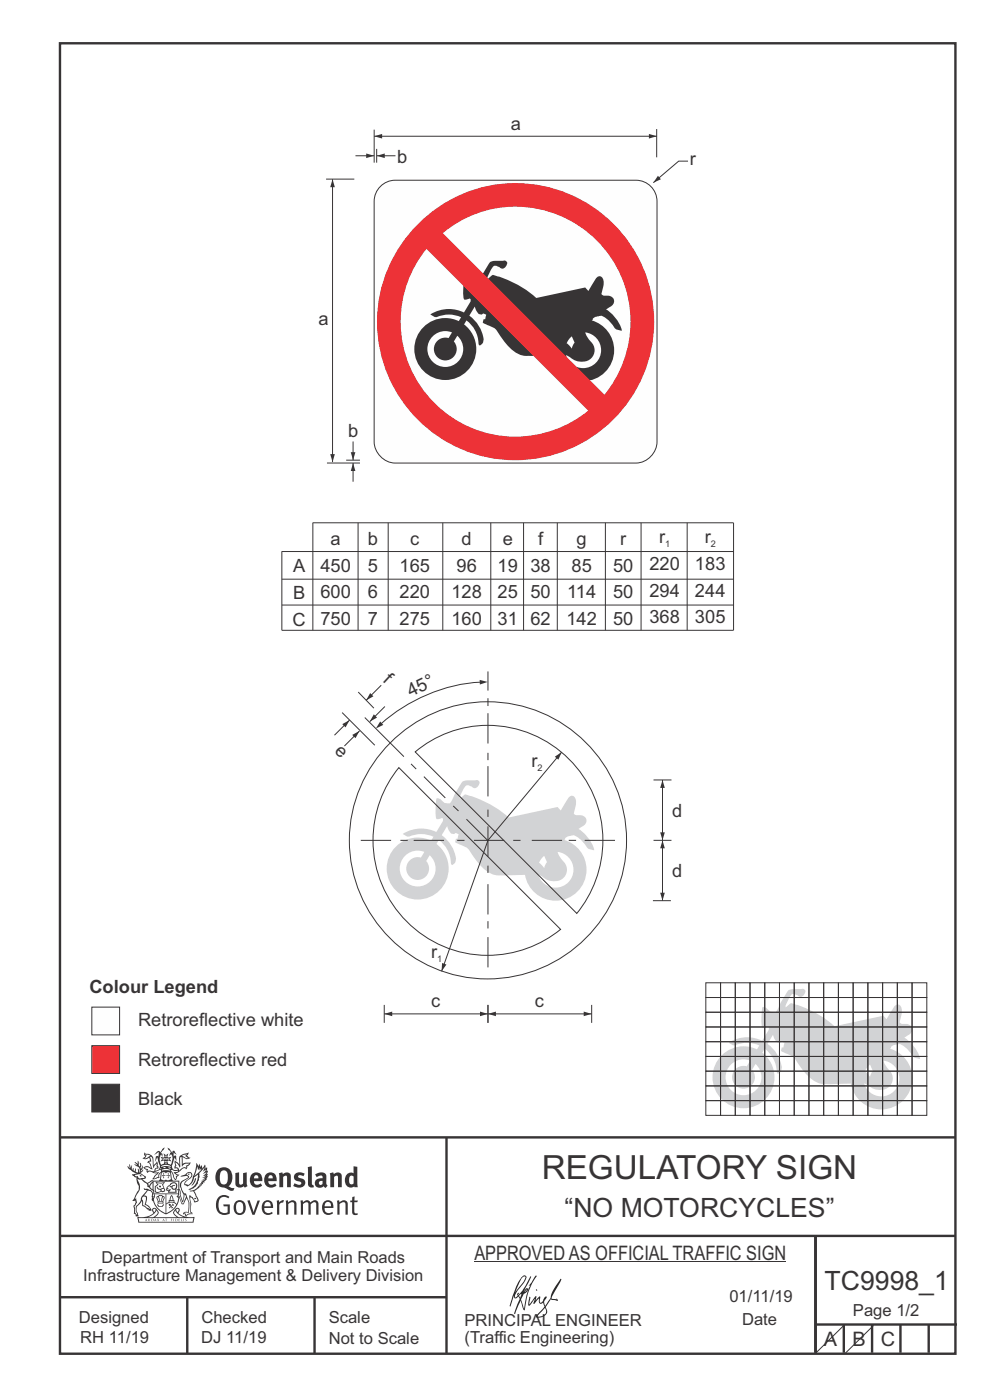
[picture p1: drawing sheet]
<svg xmlns="http://www.w3.org/2000/svg" width="210mm" height="297mm" viewBox="0 0 210 297" stroke-linecap="round" stroke-linejoin="round" font-family="sans-serif">
<g fill="none" stroke="#373435" stroke-width=".51">
<path d="M12.7 9.2h190v278h-190zM12.7 241.3h190M94.7 241.4v45.8M12.7 275.2h82M12.7 262.2h190.1M39.7 275.2v12M66.7 275.2v12M173 262.1v24.9M173 281h30M179 281v6M185 281v6M191 281v6"/>
<path d="M197 281v6"/>
</g>
<path d="M100.6 267.7h66.2" fill="none" stroke="#373435" stroke-width=".21"/>
<path d="M19.5 221.8h5.9v5.9h-5.9z" fill-rule="evenodd" fill="#ed3237" stroke="#373435" stroke-width=".21"/>
<path d="M19.5 230h5.9v5.9h-5.9z" fill-rule="evenodd" fill="#373435" stroke="#373435" stroke-width=".21"/>
<path d="M19.5 213.7h5.9v5.8h-5.9z" fill-rule="evenodd" fill="#fefefe" stroke="#373435" stroke-width=".21"/>
<g fill="#373435">
<path d="M47 248.4a2.55 2.55 0 0 0 0 2.7l.3 .2a.81 .81 0 0 0 1-1v-.5a1.04 1.04 0 0 0-1.1-1.5zM46.3 248.1a1.82 1.82 0 0 1 2.1-.2 1.82 1.82 0 0 1 .9 1.8 2.29 2.29 0 0 1-.8 2l.7 .3h.5l-.2 .6a2.87 2.87 0 0 1-2-.7 2.12 2.12 0 0 1-1.7-3.1z" fill-rule="evenodd"/>
<path d="M49.9 248.9l.8-.2v2a.46 .46 0 0 0 .3 .6 .46 .46 0 0 0 .6-.3v-2.1l.7-.2v2.4l.2 .5-.5 .3-.3-.3a1.02 1.02 0 0 1-1.2 .3 1.02 1.02 0 0 1-.6-1.1z" fill-rule="evenodd"/>
<path d="M54 249.5l-.1 .5h.9a.49 .49 0 0 0-.2-.6 .49 .49 0 0 0-.6 .1zM53.4 249.1a1.34 1.34 0 0 1 1.6-.2 1.34 1.34 0 0 1 .6 1.5v.2h-1.7a.77 .77 0 0 0 .5 .8 .77 .77 0 0 0 .9-.4l.3 .5a1.59 1.59 0 0 1-2 .2 1.59 1.59 0 0 1-.5-2.1z" fill-rule="evenodd"/>
<path d="M57 249.5l-.1 .5h1a.49 .49 0 0 0-.2-.6 .49 .49 0 0 0-.7 .1zM56.4 249.1a1.34 1.34 0 0 1 1.6-.2 1.34 1.34 0 0 1 .7 1.5v.2h-1.8a.77 .77 0 0 0 .5 .8 .77 .77 0 0 0 .9-.4l.4 .5a1.59 1.59 0 0 1-2.1 .2 1.59 1.59 0 0 1-.5-2.1z" fill-rule="evenodd"/>
<path d="M59.2 248.9l.7-.2 .1 .4a.95 .95 0 0 1 1-.3 .95 .95 0 0 1 .7 .8v2.3h-.8v-2.3a.46 .46 0 0 0-.8 .1v2.2h-.8z" fill-rule="evenodd"/>
<path d="M62.6 249.1a1.75 1.75 0 0 1 2-.1l-.2 .5-.6-.2a.43 .43 0 0 0-.6 .3l.4 .3a1.04 1.04 0 0 1 1.2 1.1 1.04 1.04 0 0 1-1.4 1l-1.2-.4 .3-.6 1 .4 .4-.4a.88 .88 0 0 0-1-.5l-.4-.2-.1-.4z" fill-rule="evenodd"/>
<path d="M65.3 247.6l.8-.2 .1 3.8 .3 .2 .1 .4a.88 .88 0 0 1-1 0 .88 .88 0 0 1-.3-1z" fill-rule="evenodd"/>
<path d="M67.8 250.6a.43 .43 0 0 0-.1 .7 .43 .43 0 0 0 .7-.1v-.7zM66.8 249.1a1.7 1.7 0 0 1 2.4 .1v1.9l.3 .4-.4 .5-.5-.4a1.03 1.03 0 0 1-1.7-.1 1.03 1.03 0 0 1 .8-1.5h.7v-.4a.8 .8 0 0 0-1.2 .1z" fill-rule="evenodd"/>
<path d="M70 248.9l.7-.2 .1 .4a.95 .95 0 0 1 1-.3 .95 .95 0 0 1 .7 .8v2.3h-.8v-2.3a.46 .46 0 0 0-.8 .1v2.2h-.8z" fill-rule="evenodd"/>
<path d="M74.3 249.5a1.48 1.48 0 0 0 0 1.7h.5l.2-.1v-1.5l-.3-.2zM75 247.4l.8 .1 .1 4.4h-.7l-.1-.2a1.26 1.26 0 0 1-1.4 0 1.26 1.26 0 0 1-.5-1.3 1.29 1.29 0 0 1 .4-1.4 1.29 1.29 0 0 1 1.4-.1z" fill-rule="evenodd"/>
<path d="M46.4 253.9a1.72 1.72 0 0 1 2.3 0l-.3 .3a1.24 1.24 0 0 0-1.4-.2 1.24 1.24 0 0 0-.6 1.4 1.49 1.49 0 0 0 1.2 1.9l.7-.1v-1.3h-.8l-.1-.4h1.3v1.9a1.93 1.93 0 0 1-2.2 0 1.93 1.93 0 0 1-.7-2.2l.2-.8z" fill-rule="evenodd"/>
<path d="M50.4 255.1a1.65 1.65 0 0 0 .2 2.2 .99 .99 0 0 0 1-1.4 .78 .78 0 0 0-.4-.8 .78 .78 0 0 0-.8 0zM50 254.9a1.33 1.33 0 0 1 1.6-.1 1.33 1.33 0 0 1 .5 1.4 1.31 1.31 0 0 1-1.3 1.6 1.31 1.31 0 0 1-1.2-1.6v-.6z" fill-rule="evenodd"/>
<path d="M52.5 254.7l.4-.1 .9 2.6 .8-2.5h.5l-1.1 3h-.5z" fill-rule="evenodd"/>
<path d="M56.3 255.2l-.2 .7h1.3a.7 .7 0 0 0-.3-.8 .7 .7 0 0 0-.8 .1zM55.9 255a1.22 1.22 0 0 1 1.5-.2 1.22 1.22 0 0 1 .5 1.5h-1.8a.93 .93 0 0 0 .5 1 .93 .93 0 0 0 1.1-.2l.2 .3a1.43 1.43 0 0 1-1.8 .1 1.43 1.43 0 0 1-.6-1.7z" fill-rule="evenodd"/>
<path d="M58.7 254.7l.4-.1 .1 .5 .4-.4 .6-.1-.2 .5a.66 .66 0 0 0-.8 .7v1.9h-.4z" fill-rule="evenodd"/>
<path d="M60.6 254.7l.4-.1 .1 .5a.94 .94 0 0 1 1-.5 .94 .94 0 0 1 .8 .8v2.3h-.5l-.1-2.5a.81 .81 0 0 0-1.2 .3v2.2h-.4z" fill-rule="evenodd"/>
<path d="M63.7 254.7l.5-.1 .1 .5 .4-.3a.78 .78 0 0 1 1.1 .3 .9 .9 0 0 1 1-.5 .9 .9 0 0 1 .8 .8v2.3h-.5l-.1-2.5a.67 .67 0 0 0-1.1 .3v2.2h-.5v-2.4l-.4-.3-.7 .4v2.3h-.5z" fill-rule="evenodd"/>
<path d="M69 255.2l-.1 .7h1.3a.7 .7 0 0 0-.3-.8 .7 .7 0 0 0-.9 .1zM68.7 255a1.22 1.22 0 0 1 1.5-.2 1.22 1.22 0 0 1 .5 1.5h-1.8a.93 .93 0 0 0 .4 1 .93 .93 0 0 0 1.2-.2l.1 .3a1.44 1.44 0 0 1-1.7 .1 1.44 1.44 0 0 1-.6-1.7z" fill-rule="evenodd"/>
<path d="M71.4 254.7l.5-.1 .1 .5a.94 .94 0 0 1 1-.5 .94 .94 0 0 1 .8 .8v2.3h-.5l-.1-2.5a.81 .81 0 0 0-1.2 .3v2.2h-.4z" fill-rule="evenodd"/>
<path d="M74.7 253.9l.5-.1v.9h.7l-.1 .3h-.6v2.2l.1 .2h.5l.1 .3a.75 .75 0 0 1-1.2-.6v-2.1h-.4v-.3h.4z" fill-rule="evenodd"/>
<path d="M30.8 244.9l1.1 .3-.9 .5h-.4l.6-.5zM31.8 245.4h.2a2.44 2.44 0 0 1 .4 1.9l.1 .5 .7-1-.1 .6 .3 .3a.57 .57 0 0 0-.6 .7l-1-.1-.5 .2 .2-.5-.8-.3 .7-.1 .9 .5 .1-.1-.6-1.3-.2-.2h.5zM30.7 244.4l-.1 .5 .2 .4-.6 .4a1.04 1.04 0 0 0 1.4-.1l.2 .6-.3 .1-.2 .4a.94 .94 0 0 1 .8 1.1l-.2-.1a1.16 1.16 0 0 0-1.5-.1l.3 .4 .4 .2 .1 .5 .2 .1 .1-.2a.94 .94 0 0 1 1.1 .2l.8 .1-1.2 1.2a1.13 1.13 0 0 0 1.2-.2l.4-.1-.1-.4 .5-.8a.83 .83 0 0 0-.6 1.1l-.3-.1-.7 .4 1.1-1.4-.5 .1-.5-.1 1.3-.5-.1-.1-.9 .4v-.3l.2-.2 .3 .1 .1-.3-.2-.4v-.6l-.1-.4-.7 1v-.7a1.42 1.42 0 0 0-1.6-1.8z" fill-rule="evenodd"/>
<path d="M38.5 245.2l.5-.2 .7-.1-.6 .3 .8 .5h-.3zM38.3 245.5l.2-.1 .1 2a1.69 1.69 0 0 1 1.6-.6l-.8 .5 .1 .5a1.1 1.1 0 0 0-1.5 .6l-.1-.5-.2-.2h-.5l.3-.4-.3-.7a1.42 1.42 0 0 1 .8 1.1l.2-.1zM37.1 246.2l.1 1-.2 .3 .1 .4h.5l.1 .2a.96 .96 0 0 1-1.1-.1l-.1 .1a1.06 1.06 0 0 0 1.3 .2v.1a.72 .72 0 0 1-1 .2l.3 .5 .6 .2-.4 .2-.1 .6-.2-.3-.4-1.1-.4-.4 .4 .9a1.54 1.54 0 0 0 .7 1.2l.2-.3a.58 .58 0 0 1 .4-.8l.2-.1h-.3l-.5-.3 .9-.5a.93 .93 0 0 1 1.2-.5v.2l.2-.2 .1-.5a.99 .99 0 0 0 .7-.8l-1.3 .1-.3 .2-.1-1.4 .9 .4 .9-.3h-.4l-.5-.4 .4-.7-.6 .2a1.46 1.46 0 0 0-1.4 2.1v.4l-.2-.4z" fill-rule="evenodd"/>
<path d="M35.6 248.9l.2 .1-.1 .3 .4 .1h-.4v.6l-.1-.6h-.3l.3-.1z" fill-rule="evenodd"/>
<path d="M34.6 248.9l.2 .1v.3l.3 .1h-.3l-.1 .6v-.6h-.4l.4-.1z" fill-rule="evenodd"/>
<path d="M34.3 248.8a.57 .57 0 0 1 .9 .2 .57 .57 0 0 1 .9-.2l.2 1.4h-.2a.57 .57 0 0 1-.9 0 .69 .69 0 0 1-1.1 0zM34.2 248.1l-.3 2.1-.2 .4h3l-.2-.4-.3-2.1h-.2v.2l-.8-.1-.8 .1v-.2z" fill-rule="evenodd"/>
<path d="M34.2 252.4a.3 .3 0 0 0 .6 0 .3 .3 0 0 0-.6 0zM33.3 250.9l.3 .3-.3 .4a.79 .79 0 0 0 0 1.3l.8-.2-.1-.3a.55 .55 0 0 1-.7-.6l.1-.1 .2 .3 .3 .2 .8-.2-.4-.7 .4-.4-.7 .2zM33 250.7l1.1 .2 .9-.2-.4 .6 .4 1.2a.56 .56 0 0 1-.8 .3l-.2 .1a.73 .73 0 0 1-.9 .1 .73 .73 0 0 1-.3-1v-.4l.6-.4z" fill-rule="evenodd"/>
<path d="M35.6 251.8l.7-.4a.58 .58 0 0 1 1-.1 .58 .58 0 0 1-.4 .9l-.3-.3a.43 .43 0 0 1 .6-.4 .57 .57 0 0 0-.8 .2l-.2-.1-.3 .1 .4 .2a.55 .55 0 0 0 .9 .4v.5h-1.3l.3-.4-.1-.1-.6 .1 .2-.3-.2-.1zM35.4 251.8l-.1 .2a.39 .39 0 0 0 .2 .6h.3l-.2 .4h1.9l-.1-.8a.86 .86 0 0 0-.1-1.3 .86 .86 0 0 0-1.3 .4z" fill-rule="evenodd"/>
<path d="M36 254.8h.8v.2h-.8zM36.4 253.8l.2 .8h-.4zM36.4 253.5l-.3 .5-.1 .6h-.2v.4l-.7 .4 .2 .1a1.48 1.48 0 0 1 2.1 .2l.2-.1-.6-.5v-.5h-.2l-.1-.6z" fill-rule="evenodd"/>
<path d="M35.8 255.4l.4 .1 .1 .3 .3-.2-.2-.2a.38 .38 0 0 1 .5 .5l-.2-.2-.3 .2 .3 .2-.3 .3-.1-.4-.4 .4-.1-.2 .4-.3-.1-.1-.2 .1z" fill-rule="evenodd"/>
<path d="M34.5 254h.2v.2l-.2 .6h-.2zM33.6 255.3h.9v.2a.55 .55 0 0 1-.8 .4v-.2l-.2-.1zM33.4 254h.2l.2 .8h-.2zM33.6 255l.8-.1 .1 .2h-.8zM33.8 253.7h.5l-.2 1.1h-.1zM33.3 253.8l-.1 .3 .3 1.1a.48 .48 0 0 0-.1 .6 .48 .48 0 0 0 .5 .2h.5a.49 .49 0 0 0 .2-.8l.3-1.1-.1-.3a1.42 1.42 0 0 0-1.5 0z" fill-rule="evenodd"/>
<path d="M33.7 251.5l.4 .1 .1 .3h-.3z" fill-rule="evenodd"/>
<path d="M41.3 250.1l.3-.2-.2 .8-.6 .8h-.2l.5-.7z" fill-rule="evenodd"/>
<path d="M39.7 249l.3-.2 .5 .2a.88 .88 0 0 1-.6 1.1 1.22 1.22 0 0 0-.8 1.3l.5 .2a.72 .72 0 0 0 .9-.4l.5-.8 .2-.6 .8-.6v.2a2.85 2.85 0 0 1-2 2.9l.1 .1a2.13 2.13 0 0 0 1.9-1.5v-.3a2.01 2.01 0 0 0 .3-1.7l1.1-1.3-.4 1 .7-.5-.7 1 .8-.4-.8 .8 .7-.2-.9 .6 .8-.1-.8 .4h.7l-.8 .3 .3 .2h-.4l.2 .3h-.4l.2 .3h-.4l.1 .2h-.1a2.16 2.16 0 0 1-2 1.1l.1 .2 .4-.1a.76 .76 0 0 1 .7 .8l.5 1.2-.6 .2a1.45 1.45 0 0 0-1.1-1.3l.2 1.8-.1 1.8 .4 .3a1.07 1.07 0 0 0-1.2 .4v-.3l-.5-.2a.87 .87 0 0 1 1.1-.1v-.7a4.4 4.4 0 0 0-.6-3.1l-.1-.3h-.2a2.16 2.16 0 0 1-.7-2.2l.3-.4 1.2-.7a.55 .55 0 0 0-.4-.8zM37.8 252.4a.76 .76 0 0 1 .3 1.1l.6 1.6 .4-1.7 .2 .1a.61 .61 0 0 1-.1 .9l-.3 .8-.2 .1-.7-1.6-.3 .1a1.18 1.18 0 0 0 .1-1.4zM41.8 247.5l.2 .7 .3-.5v.6l.4-.5a1.9 1.9 0 0 1-1.2 1.4l-.3 .3zM38.2 249.6l1.4-.2 .2 .2v.3l-.5 .2a1.26 1.26 0 0 0-.9 1.9l.2 .7a1.84 1.84 0 0 1 .1 2.1l-.4-1.4a.96 .96 0 0 0-.4-1.2l-.4 .2a.78 .78 0 0 1 0 1.3l.1 .3h.4l.4 1.1a.38 .38 0 0 0 .2 .4 .38 .38 0 0 0 .4-.1l.6-1.2a2.94 2.94 0 0 1 .4 2.5l-.1 .4h-.8l-.3 .4v.2l.4-.1 .1 .4 .2 .1a1.02 1.02 0 0 1 1.3-.5v-.4l-.3-.1 .1-1.8-.3-1.3h.1a1.14 1.14 0 0 1 .8 1 .63 .63 0 0 0 .8-.2 .63 .63 0 0 0-.2-.9l-.6-1.2 .9-.6 .2-.4h.3l-.1-.2h.4l-.1-.3h.3l-.1-.3 .5-.1-.2-.2 .6-.4v-.2h-.2l.4-.5h-.3l.3-.5-.4 .1 .4-.5v-.3l-.3 .2 .2-.7-.1-.2-.4 .3v-.8l-.6 .8-.2-.8-.2 .5-.3-.7-.1 .6-.5-.8-.1 1.4-.6 1.8a1.81 1.81 0 0 1-1 1.5l-.6-.2a1.75 1.75 0 0 1 1.1-1.2 .75 .75 0 0 0 .1-1.3 .75 .75 0 0 0-1.2 .4z" fill-rule="evenodd"/>
<path d="M41.2 254.1h.3l.2 .2-.4 .1z" fill-rule="evenodd"/>
<path d="M29.4 258.4h11.6l-.1 .8h-11.4zM31.3 258.2l.5-.1a2.48 2.48 0 0 0 1.4-1.3l.3 .5-.5 .6-.5 .3zM32.5 256.6l.3-.2 .2 .1-.3 .7zM37.2 256.8a2.65 2.65 0 0 0 1.8 1.4h-1.1l-.5-.3-.5-.6zM37.4 256.5l.2-.1 .3 .2-.3 .6zM29.2 258.2l.1 1.2h11.8l.2-1.1-.2-.1a4.1 4.1 0 0 1-3.3-.9l.3-.4-.1-.6a1.06 1.06 0 0 0-1.3 1l.2 .4 .6 .5h-4.7l.3-.1a.84 .84 0 0 0 .6-.8 .84 .84 0 0 0-.5-.8l-.3-.2h-.5l-.1 .6 .3 .4a4.2 4.2 0 0 1-3.4 .9z" fill-rule="evenodd"/>
<path d="M31 258.7l.1 .2h-.2zM31 258.5l-.3 .6 .4-.2 .2 .2z" fill-rule="evenodd"/>
<path d="M31.3 258.6h.3v.4a.25 .25 0 0 0 .2-.1 .25 .25 0 0 0-.1-.3h.1a.29 .29 0 0 1 0 .4 .29 .29 0 0 1-.4 0 .29 .29 0 0 1 0-.4z" fill-rule="evenodd"/>
<path d="M32.2 258.6a.22 .22 0 0 1 .3 .2 .22 .22 0 0 1-.3 .2zM32 258.6l.1 .4a.33 .33 0 0 0 .4 0 .33 .33 0 0 0 0-.4 .33 .33 0 0 0-.5 0z" fill-rule="evenodd"/>
<path d="M32.9 258.7l.1 .2h-.2zM32.9 258.5l-.2 .6 .3-.2 .2 .2z" fill-rule="evenodd"/>
<path d="M33.3 258.6h.2l.1 .1 .2-.1-.2 .2 .2 .3-.3-.3-.1 .3h-.1l.2-.3z" fill-rule="evenodd"/>
<path d="M34.7 258.7l.1 .2h-.2zM34.7 258.5l-.3 .6 .4-.2 .2 .2z" fill-rule="evenodd"/>
<path d="M35 258.5h.5l-.2 .1v.5h-.2l.1-.5z" fill-rule="evenodd"/>
<path d="M36.2 258.6l.3-.1-.1 .1v.2h.1h-.1v.3h-.2z" fill-rule="evenodd"/>
<path d="M36.7 258.6h.2v.5h-.2z" fill-rule="evenodd"/>
<path d="M37.3 258.6a.22 .22 0 0 1 .3 .2 .22 .22 0 0 1-.3 .2zM37.1 258.6v.4a.33 .33 0 0 0 .5 0 .33 .33 0 0 0 0-.4 .33 .33 0 0 0-.5 0z" fill-rule="evenodd"/>
<path d="M37.8 258.6l.4-.1-.2 .1v.2h.1h-.1v.2l.2 .1h-.4z" fill-rule="evenodd"/>
<path d="M38.4 258.6h.2l-.1 .4 .2 .1h-.3z" fill-rule="evenodd"/>
<path d="M38.9 258.6h.2v.5h-.2z" fill-rule="evenodd"/>
<path d="M39.3 258.6h.2h-.1l.2 .3-.2 .2-.1-.1v-.1l.2 .1z" fill-rule="evenodd"/>
<path d="M34.2 247.4a1.51 1.51 0 0 1 2 .2 2.67 2.67 0 0 0-2.1 0zM35.7 247.6l.4 .1 .1 .3-.4-.1zM34.6 247.6h.5l.1 .2h-.4zM34 247.8l.3 .2h-.3zM34.9 246.9l.3-.2 .3 .2zM34.9 245.6l.2 .1v.3h-.2zM35 245.1l.2 .2 .2-.2-.1 .3h-.2zM35.1 246.3h.2l.1 .4-.2-.2-.2 .2zM35.3 245.7l.2-.1v.4h-.2zM34.4 245.7h.3l.1 .3-.4 .1 .2-.2zM35.7 245.7h.3l-.2 .2 .2 .2-.4-.1zM32.7 244.9l1-.5-.1 1-.2-.2-.3 .2-.3 1.1 .5-1 .3 .9a1.84 1.84 0 0 1 .2 1.7l.4 .1a2.48 2.48 0 0 1 2.2 0l.2-.2-.2-.7 .7-1.8 .4 .7-.2-1-.2-.1-.2 .3v-.9l.6 .4-.6-.8-.3 .1-.1 .4-.5-.9-.5-.3 .2 .5 .6 .5-.5 .8 .4-.4a2.06 2.06 0 0 1 0 2.3l-.5-.2-.2-.6 .1-.1 .8 .2-.4-.5 .4-.5-.7 .2-.2-.2 .2-.7-.5 .4-.5-.4 .2 .7-.2 .2-.7-.2 .4 .5-.4 .5 .8-.2 .1 .1-.2 .6-.5 .2a2.02 2.02 0 0 1 0-2.2l.3 .5-.1-.7-.3-.1 .8-1.2-.4 .3-.5 .8-.2-.3a.8 .8 0 0 0-.8 .5z" fill-rule="evenodd"/>
<path d="M29.2 250.1l.3 .1a.61 .61 0 0 1 .8 .4l.3 .2a.8 .8 0 0 1 .6 1l.4 .1 .5 .5a1 1 0 0 1 .5 1.1l-.1 .7v-.5h-.1a.96 .96 0 0 0-.8-1.3l-.2-.2h-.7l-.1-.1-.1 .1 .1 .3h.6l-1.2 1.3-.2 1-.4 .6a1.33 1.33 0 0 0-.5 1.8l.2 .5a1.26 1.26 0 0 1-.5-1.5l-.1-.3a1.56 1.56 0 0 0 .4-1.7l-.3 .2 .2-.5a3.2 3.2 0 0 0 .7-3zM30.4 253.9h.4a2.06 2.06 0 0 1-.1 1.6l.7 .5 .4 .4-.6-.1-.8-.6-.1-.9a.51 .51 0 0 1 .1-.9zM28.6 249.3a1.52 1.52 0 0 1 2.1 .5l-1.1 .2-.2-.1-.1-.4h-.5zM27.5 247v.8l-.3-.4h-.1a3.1 3.1 0 0 0 1.9 1.6l-1 .1 .5 .6 .5 .1 .1 1.1a1.84 1.84 0 0 1-.3 2.5l-.4 .9-.3 .4 .2 .1 .4-.1 .1 .4-.2 .5-.3 .2 .1 1.7h.2l.3 .5 .1 .1 .4-.1-.1-.5a1.3 1.3 0 0 1-.1-1.7l.9-1 .1 1.1 .6 .2 .5 .5 .1-.1 .2 .3h.5a1.85 1.85 0 0 0-1.2-1.4l.1-.3a1.39 1.39 0 0 0 0-1.4l-.5-.1 .5-.5a.66 .66 0 0 1 .9-.4 .66 .66 0 0 1 .3 .9l-.1 .4 .2-.1v.2l-.1 .3 .2 .5 .1-.3a2.24 2.24 0 0 0 .1-2.2 .73 .73 0 0 1-.7-.7 .73 .73 0 0 1 .6-.7v-.2a.94 .94 0 0 0-.9 .8 .48 .48 0 0 1-.1-.6 .48 .48 0 0 1 .5-.2l.5-.3a.51 .51 0 0 0-.8 .2l-.5 .2-1-.8h.6l.2-.5-1.2-.7 .5-.5v-.3l-.5 .4 .1-.2a.69 .69 0 0 0 .2-1v.4l-.2 .3v-1.1l-.3-.2 .1 .6-.1 .2-.4-1.3v.7l-.6-.4 .5 .7-.6-.2 .3 .3a1 1 0 0 1 .7 1.4l-.2-.8v.9l-.5-.2v-.8l-.2 .7-.2-.1-.1-.6-.2 .4-.2-.2 .1-.7-.2 .5z" fill-rule="evenodd"/>
<path d="M29.6 249.4l.2-.1 .3 .2z" fill-rule="evenodd"/>
<path d="M32.4 250.5h5.6v2l-.2-.1v-1.7h-5.2v2.5h5.2v-.8l.1 .2-.1 1.1v-.3h-2.5v4a4.1 4.1 0 0 0 2.6-3.6l.1-.1a4 4 0 0 1-2.8 3.9 4.2 4.2 0 0 1-2.8-4.7l.1 1.2 .1-.1a3.8 3.8 0 0 0 2.5 3.4v-4h-2.5l-.2-.9z" fill-rule="evenodd"/>
<circle cx="40" cy="249.1" r=".17"/>
</g>
<g fill="#252726">
<path d="M111.6 273.7l.2-.2-.5 .7zM110.4 274.5l.3 .1-.3 .7-.3-.4zM110.9 270.9l.5-.1a9.3 9.3 0 0 1-2 3.2l-.1 .2 1-2.5zM110.6 271a14.7 14.7 0 0 0-2.2 4.9l-.3 1.2 .1 .1 .8-2.4a.42 .42 0 0 0 .2 .7 .42 .42 0 0 0 .6-.3l.2-.2 .2 .6-1.1 3.1h.2l1.1-2.8 .6 1.9 .2 .2 .2-.5a13.5 13.5 0 0 1 2-6.2l.5-.5-.2-.2-1.6 2.1 .4-.1a14.9 14.9 0 0 0-1.3 5.1l-.4-1.2a1.39 1.39 0 0 1 .2-1.8l.1-.2a.92 .92 0 0 0 .8-1.2 .75 .75 0 0 0-.7 .7l-.2 .2 1.6-3.4h-.1l-.4 .7a10.5 10.5 0 0 1-2.2 3.2l.2-.4a.32 .32 0 0 0-.4 .2 .32 .32 0 0 0 .1 .4l-.5 .4a3.2 3.2 0 0 1 1.1-2.3l.5-.6a2.49 2.49 0 0 0 .7-1.6l-.3-.2z" fill-rule="evenodd"/>
<path d="M115.6 277.5a1.15 1.15 0 0 1 .1 1.3 1.15 1.15 0 0 1-1.2 .5h-.5zM112.3 275.1l-.3 1.7 .3 .2 1.2-1.5-.3 1.1 1.1-1.2a.94 .94 0 0 0 .4 1.2l.5-.3 .3 .9-1.2 1.3a.98 .98 0 0 0-.5 1 1.9 1.9 0 0 0 2.3-1.3l-.1-.3a1.02 1.02 0 0 1 .3-1.4l.5-.9 1.5 .3-.2-.5v.3l-1.1-.2v-.2l2-3.6 .1-.3-.1-.1-1.8 2.7a6.6 6.6 0 0 1-1.5 3l-.2-.2a1.01 1.01 0 0 1 .4-1.4l.1-.2-.3-.2-.3 .5-.2 .5-.5 .4-.2-.4 .1-.9-.2-.1-.8 .9 .2-.9h-.1l-1.4 1.7 .2-1.4v-.1z" fill-rule="evenodd"/>
<path d="M113.7 273.5l.3 .3h-.3z" fill-rule="evenodd"/>
</g>
<path d="M179 281.2l-6.1 6M185.3 281.2l-6.1 6" fill="none" stroke="#373435" stroke-width=".21"/>
<path d="M81 39.3a4.4 4.4 0 0 1 2.8-1.1h51.1a4.5 4.5 0 0 1 4.5 4.5v51.1a4.7 4.7 0 0 1-4.5 4.4h-51.1a4.7 4.7 0 0 1-4.4-4.4v-51.1a4.5 4.5 0 0 1 1.6-3.4z" fill-rule="evenodd" fill="#fefefe" stroke="#373435" stroke-width=".21"/>
<path d="M79.9 31.6v2.9M79.9 33h4" fill="none" stroke="#373435" stroke-width=".21"/>
<path d="M79.9 33l1.7-.4v.9z" fill="#373435"/>
<path d="M79.4 28.9h59.9M79.4 27.5v7M139.3 27.4v6" fill="none" stroke="#373435" stroke-width=".21"/>
<g fill="#373435">
<path d="M79.4 28.9l1.7-.5v1z"/>
<path d="M137.6 28.4l1.7 .5-1.7 .5z"/>
</g>
<path d="M145.9 34.2h-1.9l-5.4 4.6" fill="none" stroke="#373435" stroke-width=".21"/>
<path d="M139.6 37.3l.6 .7-1.6 .8z" fill="#373435"/>
<path d="M75.4 33h4" fill="none" stroke="#373435" stroke-width=".21"/>
<g fill="#373435">
<path d="M77.7 32.6l1.7 .4-1.7 .5z"/>
<path d="M124.1 70.5l.6 1.2 .7 .9a2.42 2.42 0 0 1 .5 2.7 2.42 2.42 0 0 1-2.3 1.4l-1.4-.2-2.1-1.1a3.8 3.8 0 0 0 6.5 1.3 3.8 3.8 0 0 0-2.5-6.2zM91.8 71.4a3.8 3.8 0 0 0 0 5.4 3.8 3.8 0 0 0 5.4-.2 3.8 3.8 0 0 0-.2-5.4l-.7 1.2a2.42 2.42 0 0 1-.9 3.9 2.42 2.42 0 0 1-3.4-2.1 2.42 2.42 0 0 1 3.2-2.5l.7-1.2a3.8 3.8 0 0 0-4.1 .9zM98.5 59.1a2.09 2.09 0 0 1 1.7 1l1.1 .1 2.7-4.6 .7-.2 2-.1a.64 .64 0 0 1 .8 .3 .64 .64 0 0 1-.1 .8 .89 .89 0 0 1-1.6 .2 1.07 1.07 0 0 0-1.6 .5l-.4 .9a1.14 1.14 0 0 0-.4 1.2l1.2-.9 1 .4a21.5 21.5 0 0 1 8.2 4.5l10.3-2.2 .7 .7 1-1.6a2.86 2.86 0 0 1 1.3-1.5 1.1 1.1 0 0 1 1 1.4l-.5 2.5a1.44 1.44 0 0 0 1.5 .2 1.26 1.26 0 0 1 1.2 1.3 1.26 1.26 0 0 1-1.1 1.2l-.6 .5a7.7 7.7 0 0 1 3.3 4.4l-.9-.2a1.63 1.63 0 0 1-1.1-1l-1.4-1.4a2.14 2.14 0 0 0-2.4-.1l-.6 .6a6.6 6.6 0 0 1 2.6 11.2 6.6 6.6 0 0 1-10.9-3.8l-4.5 .1a6.1 6.1 0 0 1-5.8-3.1l-.4-.6a5.3 5.3 0 0 0-3.4-3l-.7-.3 .2-.8h.3l.2-1-.7-.1a.88 .88 0 0 1-1.3-.6l-.4-1-1.1 2a7.4 7.4 0 0 1 3 5l-.3 1-.5 .3-.2-.1a6.6 6.6 0 0 0-2.7-5.2l-.5 .8a6.6 6.6 0 0 1-1 11.1 6.6 6.6 0 0 1-9.5-5.8 6.6 6.6 0 0 1 9.4-6l.5-.8a6.3 6.3 0 0 0-5.2 0h-.4l-.9-.6a7.1 7.1 0 0 1 7.1-.4l1.4-2.3v-.4l-.2-.3-1 .3a4.4 4.4 0 0 1-.3-2.9zM120.9 71.7l.4-.3 .6 1.3-.6 1.3-1.1-1.1z" fill-rule="evenodd"/>
</g>
<path d="M88.6 47.5a29.4 29.4 0 0 1 49.3 13.7 29.4 29.4 0 0 1-37.1 35.2 29.3 29.3 0 0 1-12.2-48.9zM90.5 52.8a24.4 24.4 0 0 0 1.6 32.7 24.4 24.4 0 0 0 32.7 1.6zM93.9 49.5a24.3 24.3 0 0 1 32.7 1.6 24.3 24.3 0 0 1 1.6 32.6z" fill-rule="evenodd" fill="#ed3237"/>
<path d="M69.2 38h6M70.5 38v60M69.4 98.2h7M73.4 97.6h3" fill="none" stroke="#373435" stroke-width=".21"/>
<g fill="#373435">
<path d="M70 96.3h1l-.5 1.7z"/>
<path d="M70.5 38l.5 1.7h-1z"/>
</g>
<path d="M74.9 93.7v3.9" fill="none" stroke="#373435" stroke-width=".21"/>
<path d="M74.4 95.9h1l-.5 1.7z" fill="#373435"/>
<path d="M74.9 98.2v4" fill="none" stroke="#373435" stroke-width=".21"/>
<path d="M74.9 98.2l.5 1.7h-1z" fill="#373435"/>
<path d="M118.3 180.7l.5 1.2 .7 .9a2.42 2.42 0 0 1 .6 2.7 2.42 2.42 0 0 1-2.4 1.4l-1.4-.1-2.1-1.2a3.8 3.8 0 0 0 6.6 1.4 3.8 3.8 0 0 0-2.5-6.3zM85.9 181.6a3.8 3.8 0 0 0 .1 5.4 3.8 3.8 0 0 0 5.4-.1 3.8 3.8 0 0 0-.3-5.5l-.7 1.3a2.42 2.42 0 0 1-.9 3.8 2.42 2.42 0 0 1-3.3-2.1 2.42 2.42 0 0 1 3.1-2.5l.7-1.2a3.8 3.8 0 0 0-4.1 .9zM92.7 169.3a2.09 2.09 0 0 1 1.6 1l1.1 .1 2.7-4.6 .7-.2 2.1-.1a.64 .64 0 0 1 .8 .3 .64 .64 0 0 1-.2 .8 .89 .89 0 0 1-1.5 .2 1.07 1.07 0 0 0-1.6 .5l-.5 .9a1.14 1.14 0 0 0-.3 1.2l1.1-.9 1.1 .4a21.5 21.5 0 0 1 8.1 4.5l10.4-2.2 .6 .7 1-1.6a2.86 2.86 0 0 1 1.3-1.5 1.1 1.1 0 0 1 1 1.4l-.4 2.5a1.44 1.44 0 0 0 1.5 .2 1.26 1.26 0 0 1 1.1 1.3 1.26 1.26 0 0 1-1.1 1.2l-.6 .5a7.7 7.7 0 0 1 3.4 4.4l-1-.1a1.63 1.63 0 0 1-1.1-1.1l-1.4-1.4a2.14 2.14 0 0 0-2.4-.1l-.5 .6a6.6 6.6 0 0 1 2.5 11.2 6.6 6.6 0 0 1-10.8-3.8l-4.6 .1a6.1 6.1 0 0 1-5.7-3.1l-.5-.6a5.3 5.3 0 0 0-3.4-3l-.7-.3 .2-.8h.4l.2-1-.8-.1a.88 .88 0 0 1-1.3-.6l-.4-1-1.1 2a7.4 7.4 0 0 1 3 5l-.3 1-.5 .3-.2-.1a6.6 6.6 0 0 0-2.6-5.2l-.5 .8a6.6 6.6 0 0 1-1.1 11.1 6.6 6.6 0 0 1-9.5-5.8 6.6 6.6 0 0 1 9.5-6l.5-.8a6.3 6.3 0 0 0-5.2 0h-.4l-.9-.5a7.1 7.1 0 0 1 7.1-.5l1.4-2.3v-.4l-.3-.2-1 .2a4.4 4.4 0 0 1-.3-2.9zM115.1 181.9l.3-.3 .6 1.3-.6 1.3-1.1-1.1z" fill-rule="evenodd" fill="#d2d3d5"/>
<path d="M82.8 157.6a29.4 29.4 0 0 1 49.3 13.6 29.4 29.4 0 0 1-37.1 35.2 29.3 29.3 0 0 1-12.2-48.8zM88.1 159.5a24.3 24.3 0 0 1 32.7 1.6 24.3 24.3 0 0 1 1.6 32.7zM84.6 162.8l34.3 34.4a24.4 24.4 0 0 1-32.6-1.7 24.4 24.4 0 0 1-1.7-32.7zM103.5 178.3l-9.8 27.8" fill="none" stroke="#373435" stroke-width=".21"/>
<path d="M93.8 204.3l.9 .3-1 1.5z" fill="#373435"/>
<path d="M119.2 159.5l-15.7 18.8" fill="none" stroke="#373435" stroke-width=".21"/>
<path d="M117.7 160.5l1.5-1-.8 1.7z" fill="#373435"/>
<path d="M76.3 155.1l-3.2 3.2M77.4 152.2l8.3 8.3M87.2 162.1l1.1 1M89.9 164.8l4.6 4.5M96.1 171l1.2 1M99 173.8l4.5 4.5" fill="none" stroke="#373435" stroke-width=".21"/>
<path d="M74.7 155.9l1.6-.8-.9 1.5z" fill="#373435"/>
<path d="M80.9 145.4l-3.2 3.2" fill="none" stroke="#373435" stroke-width=".21"/>
<path d="M78.5 147l.7 .7-1.5 .9z" fill="#373435"/>
<path d="M81.6 149.9l-3.2 3.2" fill="none" stroke="#373435" stroke-width=".21"/>
<path d="M79.3 151.5l.7 .7-1.6 .9z" fill="#373435"/>
<path d="M74.1 152.8l-3.2 3.2" fill="none" stroke="#373435" stroke-width=".21"/>
<path d="M72.6 153.6l1.5-.8-.8 1.5z" fill="#373435"/>
<path d="M72.6 151.2l6.9 6.9M76 146.8l3.3 3.4M138.6 178.3h3.8M138.5 191.1h3.8M81.5 215.1h22M81.5 213.2v3.8M103.5 213.2v3.8" fill="none" stroke="#373435" stroke-width=".21"/>
<g fill="#373435">
<path d="M101.8 214.6l1.7 .5-1.7 .5z"/>
<path d="M81.5 215.1l1.7-.5v1z"/>
</g>
<path d="M101.9 144.7a35 35 0 0 0-21 8.8" fill="none" stroke="#373435" stroke-width=".21"/>
<g fill="#373435">
<path d="M101.8 144.2l1.7 .5-1.7 .5z"/>
<path d="M80.6 153.1l.7 .7-1.6 .8z"/>
</g>
<path d="M140.5 178.3v12.8" fill="none" stroke="#373435" stroke-width=".21"/>
<g fill="#373435">
<path d="M140 189.4h1l-.5 1.7z"/>
<path d="M140.5 178.3l.5 1.7h-1z"/>
</g>
<g fill="none" stroke="#373435" stroke-width=".21">
<path d="M103.5 142.4v4.1M103.5 148.1v1.7M103.5 151.3v6.4M103.5 159.7v1.6M76.5 178.3h6.5M84.9 178.3h1.6M87.8 178.3h6.4M97 178.3h1.5M100.5 178.3h6.5M103.5 162.5v6.5M103.5 171.7v1.6M103.5 175.3v6.4"/>
<path d="M108.9 178.3h1.5M112.8 178.3h6.4M120.7 178.3h1.5M124 178.3h6.5M138.6 165.5h3.8M140.5 165.5v12.8M103.5 183.6v1.6M103.5 187.6v6.4M103.5 195.4v1.6M103.5 198.8v6.4"/>
</g>
<g fill="#373435">
<path d="M140 176.6h1l-.5 1.7z"/>
<path d="M140.5 165.5l.5 1.7h-1z"/>
</g>
<path d="M103.5 215.1h22M103.5 213.2v3.8M125.5 213.2v3.8" fill="none" stroke="#373435" stroke-width=".21"/>
<g fill="#373435">
<path d="M103.5 215.1l1.7-.5v1z"/>
<path d="M123.8 214.6l1.7 .5-1.7 .5z"/>
</g>
<path d="M187.4 225l.5 1.2 .8 .9a2.42 2.42 0 0 1 .5 2.6 2.42 2.42 0 0 1-2.3 1.5l-1.5-.2-2.1-1.1a3.8 3.8 0 0 0 6.6 1.3 3.8 3.8 0 0 0-2.5-6.2zM155 225.8a3.8 3.8 0 0 0 .1 5.5 3.8 3.8 0 0 0 5.4-.2 3.8 3.8 0 0 0-.2-5.4l-.8 1.2a2.42 2.42 0 0 1-.9 3.9 2.42 2.42 0 0 1-3.3-2.2 2.42 2.42 0 0 1 3.1-2.4l.7-1.2a3.8 3.8 0 0 0-4.1 .8zM161.8 213.6a2.09 2.09 0 0 1 1.6 1l1.2 .1 2.7-4.6 .7-.3h2a.64 .64 0 0 1 .8 .3 .64 .64 0 0 1-.2 .8 .89 .89 0 0 1-1.5 .2 1.07 1.07 0 0 0-1.6 .5l-.5 .9a1.14 1.14 0 0 0-.3 1.2l1.1-.9 1.1 .4a21.5 21.5 0 0 1 8.1 4.5l10.4-2.2 .7 .7 1-1.7a2.86 2.86 0 0 1 1.2-1.4 1.1 1.1 0 0 1 1 1.4l-.4 2.4a1.44 1.44 0 0 0 1.5 .3 1.26 1.26 0 0 1 1.1 1.2 1.26 1.26 0 0 1-1.1 1.3l-.6 .4a7.7 7.7 0 0 1 3.4 4.5l-1-.2a1.63 1.63 0 0 1-1-1l-1.5-1.4a2.14 2.14 0 0 0-2.4-.1l-.5 .6a6.6 6.6 0 0 1 2.5 11.2 6.6 6.6 0 0 1-10.8-3.8l-4.5 .1a6.1 6.1 0 0 1-5.8-3.1l-.5-.6a5.3 5.3 0 0 0-3.3-3l-.7-.3 .1-.8h.4l.2-1-.7-.1a.88 .88 0 0 1-1.4-.7l-.3-.9-1.2 2a7.4 7.4 0 0 1 3 5l-.3 1-.4 .3-.3-.2a6.6 6.6 0 0 0-2.6-5.1l-.5 .8a6.6 6.6 0 0 1-1.1 11.1 6.6 6.6 0 0 1-9.5-5.8 6.6 6.6 0 0 1 9.5-6l.5-.8a6.3 6.3 0 0 0-5.2 0h-.4l-.9-.6a7.1 7.1 0 0 1 7.1-.4l1.4-2.3v-.4l-.3-.3-1 .3a4.4 4.4 0 0 1-.2-3zM184.2 226.2l.4-.4 .5 1.4-.5 1.2-1.2-1.1z" fill-rule="evenodd" fill="#d2d3d5"/>
<g fill="none" stroke="#373435" stroke-width=".21">
<path d="M76 110.9v22.8M82.3 110.9v22.8M93.9 110.9v22.8M104.1 110.9v22.8M111.1 110.9v22.8M118.2 110.9v22.8M128.4 110.9v22.8M136 110.9v22.8M145.8 110.9v22.8M155.6 117h-95.8v16.7h95.8v-22.8h-89.2v22.8M59.8 128.4h95.8M59.8 122.9h95.8"/>
<path d="M149.7 208.5h3.1v3.1h-3.1zM149.7 211.6h3.1v3.1h-3.1zM149.7 214.7h3.1v3.2h-3.1zM149.7 217.9h3.1v3.1h-3.1zM152.8 208.5h3.2v3.1h-3.2zM152.8 211.6h3.2v3.1h-3.2zM152.8 214.7h3.2v3.2h-3.2zM152.8 217.9h3.2v3.1h-3.2zM156 208.5h3.1v3.1h-3.1zM156 211.6h3.1v3.1h-3.1zM156 214.7h3.1v3.2h-3.1zM156 217.9h3.1v3.1h-3.1z"/>
<path d="M159.1 208.5h3.1v3.1h-3.1zM159.1 211.6h3.1v3.1h-3.1zM159.1 214.7h3.1v3.2h-3.1zM159.1 217.9h3.1v3.1h-3.1zM162.2 208.5h3.1v3.1h-3.1zM162.2 211.6h3.1v3.1h-3.1zM162.2 214.7h3.1v3.2h-3.1zM162.2 217.9h3.1v3.1h-3.1zM165.3 208.5h3.2v3.1h-3.2zM165.3 211.6h3.2v3.1h-3.2zM165.3 214.7h3.2v3.2h-3.2zM165.3 217.9h3.2v3.1h-3.2z"/>
<path d="M168.5 208.5h3.1v3.1h-3.1zM168.5 211.6h3.1v3.1h-3.1zM168.5 214.7h3.1v3.2h-3.1zM168.5 217.9h3.1v3.1h-3.1zM171.6 208.5h3.1v3.1h-3.1zM171.6 211.6h3.1v3.1h-3.1zM171.6 214.7h3.1v3.2h-3.1zM171.6 217.9h3.1v3.1h-3.1zM174.7 208.5h3.1v3.1h-3.1zM174.7 211.6h3.1v3.1h-3.1zM174.7 214.7h3.1v3.2h-3.1zM174.7 217.9h3.1v3.1h-3.1z"/>
<path d="M177.8 208.5h3.2v3.1h-3.2zM177.8 211.6h3.2v3.1h-3.2zM177.8 214.7h3.2v3.2h-3.2zM177.8 217.9h3.2v3.1h-3.2zM181 208.5h3.1v3.1h-3.1zM181 211.6h3.1v3.1h-3.1zM181 214.7h3.1v3.2h-3.1zM181 217.9h3.1v3.1h-3.1zM184.1 208.5h3.1v3.1h-3.1zM184.1 211.6h3.1v3.1h-3.1zM184.1 214.7h3.1v3.2h-3.1zM184.1 217.9h3.1v3.1h-3.1z"/>
<path d="M187.2 208.5h3.1v3.1h-3.1zM187.2 211.6h3.1v3.1h-3.1zM187.2 214.7h3.1v3.2h-3.1zM187.2 217.9h3.1v3.1h-3.1zM190.3 208.5h3.2v3.1h-3.2zM190.3 211.6h3.2v3.1h-3.2zM190.3 214.7h3.2v3.2h-3.2zM190.3 217.9h3.2v3.1h-3.2zM193.5 208.5h3.1v3.1h-3.1zM193.5 211.6h3.1v3.1h-3.1zM193.5 214.7h3.1v3.2h-3.1zM193.5 217.9h3.1v3.1h-3.1z"/>
<path d="M149.7 221h3.1v3.1h-3.1zM149.7 224.1h3.1v3.1h-3.1zM149.7 227.2h3.1v3.2h-3.1zM149.7 230.4h3.1v3.1h-3.1zM149.7 233.5h3.1v3.1h-3.1zM152.8 221h3.2v3.1h-3.2zM152.8 224.1h3.2v3.1h-3.2zM152.8 227.2h3.2v3.2h-3.2zM152.8 230.4h3.2v3.1h-3.2zM152.8 233.5h3.2v3.1h-3.2zM156 221h3.1v3.1h-3.1zM156 224.1h3.1v3.1h-3.1z"/>
<path d="M156 227.2h3.1v3.2h-3.1zM156 230.4h3.1v3.1h-3.1zM156 233.5h3.1v3.1h-3.1zM159.1 221h3.1v3.1h-3.1zM159.1 224.1h3.1v3.1h-3.1zM159.1 227.2h3.1v3.2h-3.1zM159.1 230.4h3.1v3.1h-3.1zM159.1 233.5h3.1v3.1h-3.1zM162.2 221h3.1v3.1h-3.1zM162.2 224.1h3.1v3.1h-3.1zM162.2 227.2h3.1v3.2h-3.1zM162.2 230.4h3.1v3.1h-3.1z"/>
<path d="M162.2 233.5h3.1v3.1h-3.1zM165.3 221h3.2v3.1h-3.2zM165.3 224.1h3.2v3.1h-3.2zM165.3 227.2h3.2v3.2h-3.2zM165.3 230.4h3.2v3.1h-3.2zM165.3 233.5h3.2v3.1h-3.2zM168.5 221h3.1v3.1h-3.1zM168.5 224.1h3.1v3.1h-3.1zM168.5 227.2h3.1v3.2h-3.1zM168.5 230.4h3.1v3.1h-3.1zM168.5 233.5h3.1v3.1h-3.1zM171.6 221h3.1v3.1h-3.1z"/>
<path d="M171.6 224.1h3.1v3.1h-3.1zM171.6 227.2h3.1v3.2h-3.1zM171.6 230.4h3.1v3.1h-3.1zM171.6 233.5h3.1v3.1h-3.1zM174.7 221h3.1v3.1h-3.1zM174.7 224.1h3.1v3.1h-3.1zM174.7 227.2h3.1v3.2h-3.1zM174.7 230.4h3.1v3.1h-3.1zM174.7 233.5h3.1v3.1h-3.1zM177.8 221h3.2v3.1h-3.2zM177.8 224.1h3.2v3.1h-3.2zM177.8 227.2h3.2v3.2h-3.2z"/>
<path d="M177.8 230.4h3.2v3.1h-3.2zM177.8 233.5h3.2v3.1h-3.2zM181 221h3.1v3.1h-3.1zM181 224.1h3.1v3.1h-3.1zM181 227.2h3.1v3.2h-3.1zM181 230.4h3.1v3.1h-3.1zM181 233.5h3.1v3.1h-3.1zM184.1 221h3.1v3.1h-3.1zM184.1 224.1h3.1v3.1h-3.1zM184.1 227.2h3.1v3.2h-3.1zM184.1 230.4h3.1v3.1h-3.1zM184.1 233.5h3.1v3.1h-3.1z"/>
<path d="M187.2 221h3.1v3.1h-3.1zM187.2 224.1h3.1v3.1h-3.1zM187.2 227.2h3.1v3.2h-3.1zM187.2 230.4h3.1v3.1h-3.1zM187.2 233.5h3.1v3.1h-3.1zM190.3 221h3.2v3.1h-3.2zM190.3 224.1h3.2v3.1h-3.2zM190.3 227.2h3.2v3.2h-3.2zM190.3 230.4h3.2v3.1h-3.2zM190.3 233.5h3.2v3.1h-3.2zM193.5 221h3.1v3.1h-3.1zM193.5 224.1h3.1v3.1h-3.1z"/>
<path d="M193.5 227.2h3.1v3.2h-3.1zM193.5 230.4h3.1v3.1h-3.1zM193.5 233.5h3.1v3.1h-3.1z"/>
</g>
<text font-size="7.1" fill="#373435" x="114.9" y="250.1">REGULATORY SIGN</text>
<g font-size="5.6" fill="#373435">
<text x="119.7" y="258.2">“NO MOTORCYCLES”</text>
<text x="174.9" y="273.7">TC9998_1</text>
</g>
<g font-size="4.2" fill="#373435">
<text x="100.6" y="267.2">APPROVED AS OFFICIAL TRAFFIC SIGN</text>
<text x="174.7" y="285.6">A</text>
<text x="180.9" y="285.5">B</text>
<text x="186.8" y="285.5">C</text>
</g>
<g font-size="3.9" fill="#373435">
<text x="108.4" y="27.7">a</text>
<text x="84.2" y="34.5">b</text>
<text x="146.3" y="35.1">r</text>
<text x="67.6" y="68.9">a</text>
<text x="73.9" y="92.6">b</text>
<text x="70.1" y="115.6">a</text>
<text x="78" y="115.6">b</text>
<text x="87" y="115.7">c</text>
<text x="97.9" y="115.7">d</text>
<text x="106.6" y="115.7">e</text>
<text x="114.1" y="115.7">f</text>
<text x="122.3" y="115.7">g</text>
<text x="131.6" y="115.6">r</text>
<text x="139.8" y="115.3">r</text>
<text x="149.5" y="115.3">r</text>
<text x="62.2" y="121.4">A</text>
<text x="68" y="121.3">450</text>
<text x="78" y="121.3">5</text>
<text x="84.8" y="121.3">165</text>
<text x="96.8" y="121.3">96</text>
<text x="105.6" y="121.3">19</text>
<text x="112.5" y="121.3">38</text>
<text x="121.2" y="121.3">85</text>
<text x="130" y="121.3">50</text>
<text x="137.7" y="120.9">220</text>
<text x="147.4" y="120.9">183</text>
<text x="62.2" y="127.1">B</text>
<text x="68" y="126.9">600</text>
<text x="78" y="126.9">6</text>
<text x="84.8" y="127">220</text>
<text x="95.8" y="127">128</text>
<text x="105.6" y="127">25</text>
<text x="112.5" y="127">50</text>
<text x="120.3" y="127">114</text>
<text x="130" y="126.9">50</text>
<text x="137.7" y="126.6">294</text>
<text x="147.4" y="126.6">244</text>
<text x="62.1" y="132.7">C</text>
<text x="68" y="132.6">750</text>
<text x="78" y="132.6">7</text>
<text x="84.8" y="132.6">275</text>
<text x="95.8" y="132.6">160</text>
<text x="105.6" y="132.6">31</text>
<text x="112.5" y="132.6">62</text>
<text x="120.1" y="132.6">142</text>
<text x="130" y="132.6">50</text>
<text x="137.7" y="132.2">368</text>
<text x="147.4" y="132.2">305</text>
<text x="81.1" y="144.4" transform="rotate(43 81.1 144.4)">f</text>
<text x="87.1" y="147.9" transform="rotate(-26 87.1 147.9)">45°</text>
<text x="70.8" y="159.5" transform="rotate(43 70.8 159.5)">e</text>
<text x="112.7" y="162.8">r</text>
<text x="142.6" y="173.2">d</text>
<text x="142.6" y="186">d</text>
<text x="91.4" y="203.2">r</text>
<text x="19" y="210.7">Colour Legend</text>
<text x="91.5" y="213.7">c</text>
<text x="113.5" y="213.7">c</text>
<text x="29.3" y="217.6">Retroreflective white</text>
<text x="29.3" y="226.2">Retroreflective red</text>
<text x="29.3" y="234.3">Black</text>
</g>
<g font-size="3.5" fill="#373435">
<text x="21.6" y="267.9">Department of Transport and Main Roads</text>
<text x="17.7" y="271.8">Infrastructure Management &amp; Delivery Division</text>
<text x="16.7" y="280.6">Designed</text>
<text x="42.7" y="280.6">Checked</text>
<text x="69.7" y="280.6">Scale</text>
<text x="98.5" y="281.3">PRINCIPAL ENGINEER</text>
<text x="154.7" y="276.2">01/11/19</text>
<text x="157.4" y="281.2">Date</text>
<text x="180.9" y="279.1">Page 1/2</text>
<text x="17" y="284.8">RH 11/19</text>
<text x="42.7" y="284.8">DJ 11/19</text>
<text x="69.7" y="285.2">Not to Scale</text>
<text x="98.5" y="284.8">(Traffic Engineering)</text>
</g>
<g font-size="1.9" fill="#373435">
<text x="141.1" y="116.1">1</text>
<text x="150.8" y="116.1">2</text>
<text x="114" y="163.5">2</text>
<text x="92.7" y="204">1</text>
</g>
</svg>
